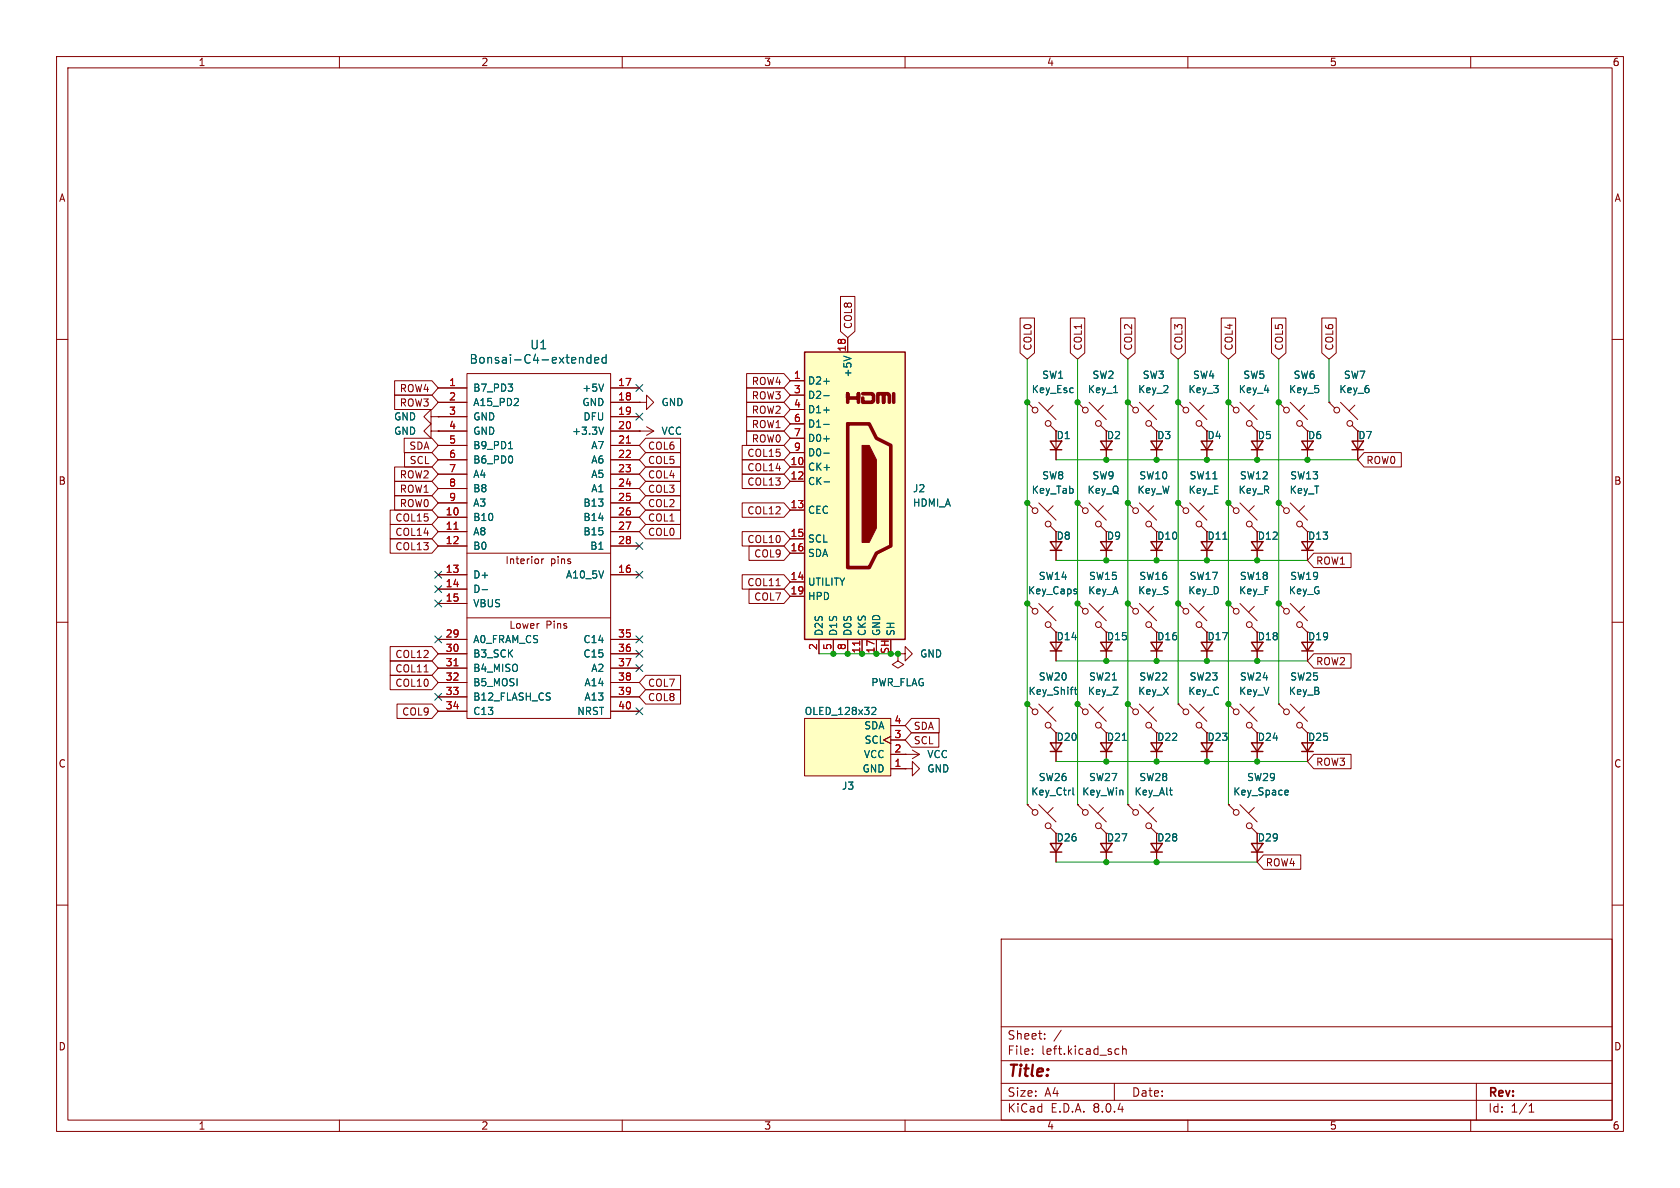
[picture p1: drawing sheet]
<svg xmlns="http://www.w3.org/2000/svg" width="297mm" height="210mm" viewBox="0 0 297 210" stroke-linecap="round" stroke-linejoin="round" font-family="sans-serif">
<g fill="none" stroke="#840000" stroke-width=".18">
<path d="M10 10h277v190h-277zM12 12h273v186h-273zM60 10v2M110 10v2M160 10v2M210 10v2M260 10v2M10 60h2M285 60h2M217.2 71.1l1 1M217.2 71.1h.1M219.2 71.1l3 3.1"/>
<path d="M221.2 75.2l1 1M221.7 71.6l-1 1M222.2 78v3.3M226.1 71.1l1 1M226.1 71.1h.1M228.1 71.1l3 3.1M230.1 75.2l1 1M230.6 71.6l-1 1M222.2 95.8v3.3M226.1 88.9l1 1M226.1 88.9h.1M228.1 88.9l3 3"/>
<path d="M230.1 93l1 1M230.6 89.4l-1 1M231.1 95.8v3.3M10 110h2M158.7 115.6v1.2l1.1 .7-1.1 .6-1-.6 1-.7M158.7 115.6h.1M181.6 106.7l1 1M181.6 106.7h.1M183.6 106.7l3.1 3M185.7 110.7l1 1.1M186.2 107.2l-1 1M190.5 106.7l1 1"/>
<path d="M190.5 106.7h.1M192.5 106.7l3.1 3M194.6 110.7l1 1.1M195.1 107.2l-1 1M195.6 113.5v3.3M199.4 106.7l1 1M199.4 106.7h.1M201.4 106.7l3.1 3M203.5 110.7l1 1.1M204 107.2l-1.1 1M208.3 106.7l1 1M208.3 106.7h.1"/>
<path d="M210.3 106.7l3.1 3M212.3 110.7l1.1 1.1M212.9 107.2l-1.1 1M217.2 106.7l1 1M217.2 106.7h.1M219.2 106.7l3 3M221.2 110.7l1 1.1M221.7 107.2l-1 1M226.1 106.7l1 1M226.1 106.7h.1M228.1 106.7l3 3M230.1 110.7l1 1.1"/>
<path d="M230.6 107.2l-1 1M231.1 113.5v3.3M285 110h2M160 135.9h1.3v-1.3l1.3 1.3-1.3 1.3v-1.3M160 135.9h.1M160 133.4h.1M160 133.4h2.6M161.3 132.6l1.3 .8M162.6 133.4l-1.3 .7M186.7 131.3v3.3M190.5 124.5l1 1M190.5 124.5h.1"/>
<path d="M192.5 124.5l3.1 3M194.6 128.5l1 1M195.1 125l-1 1M195.6 131.3v3.3M199.4 124.5l1 1M199.4 124.5h.1M201.4 124.5l3.1 3M203.5 128.5l1 1M204 125l-1.1 1M204.5 131.3v3.3M208.3 124.5l1 1M208.3 124.5h.1"/>
<path d="M210.3 124.5l3.1 3M212.3 128.5l1.1 1M212.9 125l-1.1 1M213.4 131.3v3.3M217.2 124.5l1 1M217.2 124.5h.1M219.2 124.5l3 3M221.2 128.5l1 1M221.7 125l-1 1M222.2 131.3v3.3M226.1 124.5l1 1M226.1 124.5h.1"/>
<path d="M228.1 124.5l3 3M230.1 128.5l1 1M230.6 125l-1 1M231.1 131.3v3.3M10 160h2M199.4 142.2l1 1.1M199.4 142.2h.1M201.4 142.2l3.1 3.1M203.5 146.3l1 1M204 142.7l-1.1 1.1M204.5 149.1v3.3M217.2 142.2l1 1.1"/>
<path d="M217.2 142.2h.1M219.2 142.2l3 3.1M221.2 146.3l1 1M221.7 142.7l-1 1.1M285 160h2M177 166h108v32h-108zM60 198v2M110 198v2M160 198v2M177 194.5h108M177 191.5h108M177 187.5h108"/>
<path d="M177 181.5h108M182.5 186.3v.1M182.5 185.5v.1M184.7 183.6v.1M184.7 182.8v.1M187.6 182.1l-1.3 2M197 191.5v3M197.2 186.3h.6M197.2 185.5h.6M198.5 185.5l.2-.1 .3 .1 .1 .9M198.5 184.9v1.5M210 198v2"/>
<path d="M260 198v2M261 191.5v6.5M270.3 196.6h.9M270.3 195.5l.4-.4v1.5"/>
<circle cx="218.5" cy="72.5" r=".51"/>
<circle cx="220.9" cy="74.9" r=".51"/>
<circle cx="227.4" cy="72.5" r=".51"/>
<circle cx="229.7" cy="74.9" r=".51"/>
<circle cx="227.4" cy="90.3" r=".51"/>
<circle cx="229.7" cy="92.6" r=".51"/>
<circle cx="183" cy="108.1" r=".51"/>
<circle cx="185.3" cy="110.4" r=".51"/>
<circle cx="191.9" cy="108.1" r=".51"/>
<circle cx="194.2" cy="110.4" r=".51"/>
<circle cx="200.8" cy="108.1" r=".51"/>
<circle cx="203.1" cy="110.4" r=".51"/>
<circle cx="209.7" cy="108.1" r=".51"/>
<circle cx="212" cy="110.4" r=".51"/>
<circle cx="218.5" cy="108.1" r=".51"/>
<circle cx="220.9" cy="110.4" r=".51"/>
<circle cx="227.4" cy="108.1" r=".51"/>
<circle cx="229.7" cy="110.4" r=".51"/>
<circle cx="191.9" cy="125.8" r=".51"/>
<circle cx="194.2" cy="128.2" r=".51"/>
<circle cx="200.8" cy="125.8" r=".51"/>
<circle cx="203.1" cy="128.2" r=".51"/>
<circle cx="209.7" cy="125.8" r=".51"/>
<circle cx="212" cy="128.2" r=".51"/>
<circle cx="218.5" cy="125.8" r=".51"/>
<circle cx="220.9" cy="128.2" r=".51"/>
<circle cx="227.4" cy="125.8" r=".51"/>
<circle cx="229.7" cy="128.2" r=".51"/>
<circle cx="200.8" cy="143.6" r=".51"/>
<circle cx="203.1" cy="146" r=".51"/>
<circle cx="218.5" cy="143.6" r=".51"/>
<circle cx="220.9" cy="146" r=".51"/>
</g>
<g fill="none" stroke="#840000" stroke-width=".25">
<path d="M221.2 78h2.1l-1.1 1.5zM221.2 79.5h2.1M221.2 95.8h2.1l-1.1 1.5zM221.2 97.3h2.1M230.1 95.8h2.1l-1.1 1.5zM230.1 97.3h2.1M194.6 113.5h2l-1 1.6zM194.6 115.1h2M230.1 113.5h2.1l-1.1 1.6zM230.1 115.1h2.1M185.7 131.3h2l-1 1.5zM185.7 132.8h2"/>
<path d="M194.6 131.3h2l-1 1.5zM194.6 132.8h2M203.5 131.3h2l-1 1.5zM203.5 132.8h2M212.3 131.3h2.1l-1 1.5zM212.3 132.8h2.1M221.2 131.3h2.1l-1.1 1.5zM221.2 132.8h2.1M230.1 131.3h2.1l-1.1 1.5zM230.1 132.8h2.1M203.5 149.1h2l-1 1.5zM203.5 150.6h2"/>
</g>
<path d="M190.3 104.6v.3M198.4 130.9h.7M206.7 139.7h.5M227.3 139.7h.4l.1 .3-.6 .1M207.1 140.5h.1M227.7 140.5h-.4" fill="none" stroke="#006464" stroke-width=".18"/>
<path d="M142.2 127h15.3v10.2h-15.3z" fill="#ffffc2"/>
<g fill="none" stroke="#840000" stroke-width=".18">
<path d="M77.5 68.6h5M77.5 71.1h5M77.5 73.7h5M77.5 76.2h5M77.5 78.7h5M82.5 66h25.4v61h-25.4zM107.9 68.6h5.1M107.9 71.1h5.1M107.9 73.7h5.1M107.9 76.2h5.1M107.9 78.7h5.1M181.6 71.1l1 1"/>
<path d="M181.6 71.1h.1M183.6 71.1l3.1 3.1M185.7 75.2l1 1M186.2 71.6l-1 1M186.7 78v3.3M190.5 71.1l1 1M190.5 71.1h.1M192.5 71.1l3.1 3.1M194.6 75.2l1 1M195.1 71.6l-1 1M195.6 78v3.3M199.4 71.1l1 1"/>
<path d="M199.4 71.1h.1M201.4 71.1l3.1 3.1M203.5 75.2l1 1M204 71.6l-1.1 1M204.5 78v3.3M208.3 71.1l1 1M208.3 71.1h.1M210.3 71.1l3.1 3.1M212.3 75.2l1.1 1M212.9 71.6l-1.1 1M77.5 91.4h5M77.5 94h5"/>
<path d="M77.5 96.5h5M77.5 81.3h5M77.5 83.8h5M77.5 86.4h5M77.5 88.9h5M82.5 97.8h25.4M95.8 98.8v.8M96.1 98.8l-.3 .2M107.9 91.4h5.1M107.9 94h5.1M107.9 96.5h5.1M107.9 81.3h5.1"/>
<path d="M107.9 83.8h5.1M107.9 86.4h5.1M107.9 88.9h5.1M77.5 101.6h5M77.5 104.1h5M77.5 106.7h5M77.5 113h5M77.5 115.6h5M77.5 118.1h5M82.5 109.2h25.4M107.9 101.6h5.1M107.9 113h5.1"/>
<path d="M107.9 115.6h5.1M107.9 118.1h5.1M77.5 120.7h5M77.5 123.2h5M77.5 125.7h5M107.9 120.7h5.1M107.9 123.2h5.1M107.9 125.7h5.1M142.2 127h15.3v10.2h-15.3zM157.5 130.2l-1.3 .6 1.3 .6M157.5 135.9h2.5M157.5 133.4h2.5"/>
<path d="M157.5 130.8h2.5M157.5 128.3h2.5"/>
<circle cx="183" cy="72.5" r=".51"/>
<circle cx="185.3" cy="74.9" r=".51"/>
<circle cx="191.9" cy="72.5" r=".51"/>
<circle cx="194.2" cy="74.9" r=".51"/>
<circle cx="200.8" cy="72.5" r=".51"/>
<circle cx="203.1" cy="74.9" r=".51"/>
<circle cx="209.7" cy="72.5" r=".51"/>
<circle cx="212" cy="74.9" r=".51"/>
</g>
<path d="M89.9 79.3h.7M102.9 63.2l.2 .2v.8M104.5 62.7v1.5M104.5 63.3l-.5-.1-.3 .3v.4l.2 .2h.6M105.1 63.7l.7-.2v-.2l-.5-.1-.2 .2 .1 .7h.6M106.7 67.9l-.4 1.3M106.7 75.5l-.4 1.3M107.2 63.3l-.5-.1-.3 .3v.4l.2 .2h.6M107.2 62.7v1.5M196.9 69.4h.7M85.2 104.2h1M154.2 125.1l.4-.1 .2 .4-.7 .9h.7" fill="none" stroke="#006464" stroke-width=".18"/>
<path d="M185.7 78h2l-1 1.5zM185.7 79.5h2M194.6 78h2l-1 1.5zM194.6 79.5h2M203.5 78h2l-1 1.5zM203.5 79.5h2" fill="none" stroke="#840000" stroke-width=".25"/>
<path d="M110.7 78.3h.8M80.3 93.6h.7M80.3 117.7h.7" fill="none" stroke="#a90000" stroke-width=".18"/>
<path d="M142.2 62.2h17.8v50.8h-17.8z" fill="#ffffc2"/>
<path d="M149.9 71.1v-1.5v.8h1.9v-.8v1.5M149.9 74.9h3.8l1.2 2.6 2.6 1.2v17.8l-2.6 1.3-1.2 2.5h-3.8zM152.5 69.6h1.7l.2 .3v1l-.2 .2h-1.7v-.7M155.2 71.1v-1.5h1v1.5v-1.5h.8l.2 .3v1.2M158 69.6v1.5" fill="none" stroke="#840000" stroke-width=".63"/>
<g fill="none" stroke="#840000" stroke-width=".25">
<path d="M142.2 62.2h17.8v50.8h-17.8zM212.3 78h2.1l-1 1.5zM212.3 79.5h2.1M230.1 78h2.1l-1.1 1.5zM230.1 79.5h2.1M239 78h2l-1 1.5zM239 79.5h2M185.7 95.8h2l-1 1.5zM185.7 97.3h2M194.6 95.8h2l-1 1.5zM194.6 97.3h2M203.5 95.8h2l-1 1.5z"/>
<path d="M203.5 97.3h2M212.3 95.8h2.1l-1 1.5zM212.3 97.3h2.1M185.7 113.5h2l-1 1.6zM185.7 115.1h2M203.5 113.5h2l-1 1.6zM203.5 115.1h2M212.3 113.5h2.1l-1 1.6zM212.3 115.1h2.1M221.2 113.5h2.1l-1.1 1.6zM221.2 115.1h2.1M185.7 149.1h2l-1 1.5z"/>
<path d="M185.7 150.6h2M194.6 149.1h2l-1 1.5zM194.6 150.6h2M221.2 149.1h2.1l-1.1 1.5zM221.2 150.6h2.1"/>
</g>
<path d="M152.4 78.7h1.3l1.2 2.6v12l-1.2 2.6h-1.3z" fill="#840000" stroke="#840000" stroke-width=".18"/>
<g fill="none" stroke="#840000" stroke-width=".18">
<path d="M148.6 52.4h2.5v6.2l-1.2 1.1-1.3-1.1zM149.9 59.7v2.5M180.3 56.2h2.6v6.2l-1.3 1.1-1.3-1.1zM189.2 56.2h2.6v6.2l-1.3 1.1-1.3-1.1zM198.1 56.2h2.6v6.2l-1.3 1.1-1.3-1.1zM207 56.2h2.6v6.2l-1.3 1.1-1.3-1.1zM215.9 56.2h2.5v6.2l-1.2 1.1-1.3-1.1zM224.8 56.2h2.5v6.2l-1.2 1.1-1.3-1.1zM233.7 56.2h2.5v6.2l-1.3 1.1-1.2-1.1zM69.8 69.8h6.6l1.1 1.3-1.1 1.3h-6.6zM69.8 67.3h6.6l1.1 1.3-1.1 1.3h-6.6zM71.5 77.5h4.9l1.1 1.2-1.1 1.3h-4.9z"/>
<path d="M76.2 76.2v-1.3l-1.3 1.3 1.3 1.3v-1.3h1.3M76.2 73.7v-1.3l-1.3 1.3 1.3 1.2v-1.2h1.3M77.5 76.2h.1M77.5 73.7h.1M77.5 76.2h5M77.5 68.6h5M77.5 71.1h5M77.5 73.7h5M77.5 78.7h5M107.9 76.2h7.7M107.9 68.6h5.1M107.9 71.1h5.1"/>
<path d="M107.9 73.7h5.1M107.9 78.7h5.1M113 71.1h1.3v-1.2l1.3 1.2-1.3 1.3v-1.3M113 71.1h.1M113 76.2h.1M114.1 77.5h6.2v2.5h-6.2l-1.1-1.3zM114.3 75.4l1.3 .8M115.6 76.2l-1.3 .8M131.2 78.7h7.4l1.1 1.3-1.1 1.3h-7.4zM132 76.2h6.6l1.1 1.3-1.1 1.2h-6.6zM132 73.7h6.6l1.1 1.2-1.1 1.3h-6.6zM132 66h6.6l1.1 1.3-1.1 1.3h-6.6z"/>
<path d="M132 68.6h6.6l1.1 1.3-1.1 1.2h-6.6zM132 71.1h6.6l1.1 1.3-1.1 1.3h-6.6zM139.7 67.3h2.5M139.7 69.9h2.5M139.7 72.4h2.5M139.7 74.9h2.5M139.7 77.5h2.5M181.6 71.1h.1M186.7 79.5v1.8M190.5 71.1h.1M195.6 79.5v1.8M199.4 71.1h.1"/>
<path d="M204.5 79.5v1.8M208.3 71.1h.1M213.4 78v3.3M217.2 71.1h.1M222.2 79.5v1.8M226.1 71.1h.1M231.1 78v3.3M234.9 71.1l1.1 1M234.9 71.1h.1M237 71.1l3 3.1M239 75.2l1 1M239.5 71.6l-1 1"/>
<path d="M240 78v3.3M69 95.2h7.4l1.1 1.3-1.1 1.3h-7.4zM69 92.7h7.4l1.1 1.3-1.1 1.3h-7.4zM69 90.2h7.4l1.1 1.2-1.1 1.3h-7.4zM69.8 85.1h6.6l1.1 1.3-1.1 1.2h-6.6zM69.8 87.6h6.6l1.1 1.3-1.1 1.3h-6.6zM69.8 82.5h6.6l1.1 1.3-1.1 1.3h-6.6zM71.5 80h4.9l1.1 1.3-1.1 1.3h-4.9zM77.5 91.4h5M77.5 94h5M77.5 96.5h5M77.5 81.3h5"/>
<path d="M77.5 83.8h5M77.5 86.4h5M77.5 88.9h5M107.9 91.4h5.1M107.9 94h5.1M107.9 96.5h5.1M107.9 81.3h5.1M107.9 83.8h5.1M107.9 86.4h5.1M107.9 88.9h5.1M114.1 92.7h6.2v2.6h-6.2l-1.1-1.3zM114.1 85.1h6.2v2.5h-6.2l-1.1-1.2z"/>
<path d="M114.1 80h6.2v2.6h-6.2l-1.1-1.3zM114.1 82.5h6.2v2.6h-6.2l-1.1-1.3zM114.1 87.6h6.2v2.6h-6.2l-1.1-1.3zM114.1 90.2h6.2v2.5h-6.2l-1.1-1.3zM131.2 88.9h7.4l1.1 1.3-1.1 1.2h-7.4zM131.2 94h7.4l1.1 1.3-1.1 1.2h-7.4zM131.2 81.3h7.4l1.1 1.3-1.1 1.2h-7.4zM131.2 83.8h7.4l1.1 1.3-1.1 1.3h-7.4zM132.4 96.5h6.2l1.1 1.3-1.1 1.3h-6.2zM139.7 82.6h2.5M139.7 85.1h2.5M139.7 90.2h2.5"/>
<path d="M139.7 95.3h2.5M139.7 97.8h2.5M139.7 80h2.5M181.6 88.9l1 1M181.6 88.9h.1M183.6 88.9l3.1 3M185.7 93l1 1M186.2 89.4l-1 1M186.7 95.8v3.3M190.5 88.9l1 1M190.5 88.9h.1M192.5 88.9l3.1 3"/>
<path d="M194.6 93l1 1M195.1 89.4l-1 1M195.6 95.8v3.3M199.4 88.9l1 1M199.4 88.9h.1M201.4 88.9l3.1 3M203.5 93l1 1M204 89.4l-1.1 1M204.5 95.8v3.3M208.3 88.9l1 1M208.3 88.9h.1M210.3 88.9l3.1 3"/>
<path d="M212.3 93l1.1 1M212.9 89.4l-1.1 1M213.4 95.8v3.3M217.2 88.9l1 1M217.2 88.9h.1M219.2 88.9l3 3M221.2 93l1 1M221.7 89.4l-1 1M222.2 97.3v1.8M226.1 88.9h.1M231.1 97.3v1.8M232.3 97.8h6.5v2.5h-6.5l-1.2-1.2z"/>
<path d="M241.1 80h6.6v2.6h-6.6l-1.1-1.3zM69 114.3h7.4l1.1 1.3-1.1 1.2h-7.4zM69 116.8h7.4l1.1 1.3-1.1 1.3h-7.4zM69 119.4h7.4l1.1 1.3-1.1 1.2h-7.4zM75 118.8h.7M77.5 101.6h5M77.5 104.1h5M77.5 106.7h5M77.5 113h5M77.5 115.6h5M77.5 118.1h5M107.9 101.6h5.1"/>
<path d="M107.9 113h5.1M107.9 115.6h5.1M107.9 118.1h5.1M114.1 119.4h6.2v2.5h-6.2l-1.1-1.2zM131.2 101.6h7.4l1.1 1.3-1.1 1.2h-7.4zM132.4 104.1h6.2l1.1 1.3-1.1 1.3h-6.2zM137.2 103.5h.7M139.7 102.9h2.5M139.7 105.4h2.5M144.8 113v2.6M147.3 113v2.6M149.9 113v2.6"/>
<path d="M152.4 113v2.6M154.9 113v2.6M158.7 115.6h1.3v-1.3l1.3 1.3-1.3 1.2v-1.2M158.7 115.6h.1M181.6 106.7h.1M186.7 113.5v3.3M190.5 106.7h.1M195.6 115.1v1.7M199.4 106.7h.1M204.5 113.5v3.3M208.3 106.7h.1M213.4 113.5v3.3"/>
<path d="M217.2 106.7h.1M222.2 113.5v3.3M226.1 106.7h.1M231.1 115.1v1.7M232.3 115.6h6.5v2.5h-6.5l-1.2-1.3zM70.2 124.5h6.2l1.1 1.2-1.1 1.3h-6.2zM77.5 120.7h5M77.5 123.2h5M77.5 125.7h5M107.9 120.7h5.1M107.9 123.2h5.1M107.9 125.7h5.1"/>
<path d="M114.1 121.9h6.2v2.6h-6.2l-1.1-1.3zM157.5 130.2l-1.3 .6 1.3 .6M157.5 135.9h2.5M157.5 133.4h2.5M157.5 130.8h2.5M157.5 128.3h2.5M160 135.9h.1M160 133.4h.1M161.1 129.5h4.9v2.6h-4.9l-1.1-1.3zM161.1 127h4.9v2.5h-4.9l-1.1-1.2zM181.6 124.5l1 1M181.6 124.5h.1"/>
<path d="M183.6 124.5l3.1 3M185.7 128.5l1 1M186.2 125l-1 1M186.7 132.8v1.8M190.5 124.5h.1M195.6 132.8v1.8M199.4 124.5h.1M204.5 132.8v1.8M208.3 124.5h.1M213.4 132.8v1.8M217.2 124.5h.1M222.2 132.8v1.8"/>
<path d="M226.1 124.5h.1M231.1 132.8v1.8M232.3 133.3h6.5v2.6h-6.5l-1.2-1.3zM181.6 142.2l1 1.1M181.6 142.2h.1M183.6 142.2l3.1 3.1M185.7 146.3l1 1M186.2 142.7l-1 1.1M186.7 149.1v3.3M190.5 142.2l1 1.1M190.5 142.2h.1M192.5 142.2l3.1 3.1"/>
<path d="M194.6 146.3l1 1M195.1 142.7l-1 1.1M195.6 149.1v3.3M199.4 142.2h.1M204.5 150.6v1.8M217.2 142.2h.1M222.2 149.1v3.3M223.4 151.1h6.6v2.6h-6.6l-1.2-1.3z"/>
<circle cx="236.3" cy="72.5" r=".51"/>
<circle cx="238.6" cy="74.9" r=".51"/>
<circle cx="183" cy="90.3" r=".51"/>
<circle cx="185.3" cy="92.6" r=".51"/>
<circle cx="191.9" cy="90.3" r=".51"/>
<circle cx="194.2" cy="92.6" r=".51"/>
<circle cx="200.8" cy="90.3" r=".51"/>
<circle cx="203.1" cy="92.6" r=".51"/>
<circle cx="209.7" cy="90.3" r=".51"/>
<circle cx="212" cy="92.6" r=".51"/>
<circle cx="218.5" cy="90.3" r=".51"/>
<circle cx="220.9" cy="92.6" r=".51"/>
<circle cx="183" cy="125.8" r=".51"/>
<circle cx="185.3" cy="128.2" r=".51"/>
<circle cx="183" cy="143.6" r=".51"/>
<circle cx="185.3" cy="146" r=".51"/>
<circle cx="191.9" cy="143.6" r=".51"/>
<circle cx="194.2" cy="146" r=".51"/>
</g>
<g fill="none" stroke="#006464" stroke-width=".18">
<path d="M89.9 79.3h.7M102.9 63.2l.2 .2v.8M104.5 62.7v1.5M104.5 63.3l-.5-.1-.3 .3v.4l.2 .2h.6M105.1 63.7l.7-.2v-.2l-.5-.1-.2 .2 .1 .7h.6M106.7 67.9l-.4 1.3M106.7 75.5l-.4 1.3M107.2 63.3l-.5-.1-.3 .3v.4l.2 .2h.6M107.2 62.7v1.5M145.6 67.4h1M145.6 69.9h1M145.6 72.5h1"/>
<path d="M145.6 75h1M145.6 77.6h1M149.2 63l1.2 .4M196.9 69.4h.7M145.6 80.1h1M145.7 85.2h1M216.2 95.3h.7M85.2 104.2h1M190.3 104.6v.3M154.2 125.1l.4-.1 .2 .4-.7 .9h.7M189.7 139.3v1.1l.2 .1M189.9 121.9h.5"/>
<path d="M190.1 121.5v1.1l.3 .2M198.4 130.9h.7M206.7 139.7h.5M227.3 139.7h.4l.1 .3-.6 .1M207.1 140.5h.1M227.7 140.5h-.4"/>
</g>
<path d="M110.7 78.3h.8M80.3 93.6h.7M80.3 117.7h.7M152 113.3v.8" fill="none" stroke="#a90000" stroke-width=".18"/>
<g fill="none" stroke="#009600" stroke-width=".18">
<path d="M181.6 63.5v78.7M190.5 63.5v78.7M199.4 63.5v78.7M208.3 63.5v61M217.2 63.5v78.7M226.1 63.5v61M234.9 63.5v7.6M186.7 81.3h53.3M186.7 99.1h44.4M144.8 115.6h13.9M186.7 116.8h44.4M186.7 134.6h44.4"/>
<path d="M186.7 152.4h35.5"/>
</g>
<g fill="none" stroke="#000084" stroke-width=".18">
<path d="M112.4 68l1.2 1.2M112.4 73.1l1.2 1.2M113.6 68l-1.2 1.2M113.6 73.1l-1.2 1.2M112.4 95.9l1.2 1.2M113.6 95.9l-1.2 1.2M76.9 106.1l1.2 1.2M76.9 112.4l1.2 1.2M76.9 101l1.2 1.2M76.9 103.5l1.2 1.2M78.1 103.5l-1.2 1.2M78.1 106.1l-1.2 1.2"/>
<path d="M78.1 112.4l-1.2 1.2M78.1 101l-1.2 1.2M112.4 101l1.2 1.2M112.4 117.5l1.2 1.2M112.4 112.4l1.2 1.2M112.4 115l1.2 1.2M113.6 101l-1.2 1.2M113.6 117.5l-1.2 1.2M113.6 112.4l-1.2 1.2M113.6 115l-1.2 1.2M76.9 122.6l1.2 1.2M78.1 122.6l-1.2 1.2"/>
<path d="M112.4 125.1l1.2 1.2M113.6 125.1l-1.2 1.2"/>
</g>
<g fill="#009600" stroke="#009600" stroke-width=".18">
<circle cx="213.4" cy="99.1" r=".46"/>
<circle cx="208.3" cy="106.7" r=".46"/>
<circle cx="217.2" cy="106.7" r=".46"/>
<circle cx="226.1" cy="106.7" r=".46"/>
<circle cx="222.2" cy="99.1" r=".46"/>
<circle cx="195.6" cy="99.1" r=".46"/>
<circle cx="204.5" cy="99.1" r=".46"/>
<circle cx="199.4" cy="106.7" r=".46"/>
<circle cx="147.3" cy="115.6" r=".46"/>
<circle cx="149.9" cy="115.6" r=".46"/>
<circle cx="152.4" cy="115.6" r=".46"/>
<circle cx="154.9" cy="115.6" r=".46"/>
<circle cx="157.5" cy="115.6" r=".46"/>
<circle cx="158.7" cy="115.6" r=".46"/>
<circle cx="181.6" cy="124.5" r=".46"/>
<circle cx="181.6" cy="106.7" r=".46"/>
<circle cx="204.5" cy="134.6" r=".46"/>
<circle cx="195.6" cy="134.6" r=".46"/>
<circle cx="195.6" cy="116.8" r=".46"/>
<circle cx="199.4" cy="124.5" r=".46"/>
<circle cx="204.5" cy="116.8" r=".46"/>
<circle cx="190.5" cy="124.5" r=".46"/>
<circle cx="190.5" cy="106.7" r=".46"/>
<circle cx="226.1" cy="88.9" r=".46"/>
<circle cx="217.2" cy="71.1" r=".46"/>
<circle cx="208.3" cy="71.1" r=".46"/>
<circle cx="231.1" cy="81.3" r=".46"/>
<circle cx="226.1" cy="71.1" r=".46"/>
<circle cx="222.2" cy="81.3" r=".46"/>
<circle cx="213.4" cy="81.3" r=".46"/>
<circle cx="213.4" cy="116.8" r=".46"/>
<circle cx="222.2" cy="116.8" r=".46"/>
<circle cx="217.2" cy="124.5" r=".46"/>
<circle cx="222.2" cy="134.6" r=".46"/>
<circle cx="213.4" cy="134.6" r=".46"/>
<circle cx="204.5" cy="152.4" r=".46"/>
<circle cx="195.6" cy="152.4" r=".46"/>
<circle cx="217.2" cy="88.9" r=".46"/>
<circle cx="208.3" cy="88.9" r=".46"/>
<circle cx="199.4" cy="71.1" r=".46"/>
<circle cx="181.6" cy="71.1" r=".46"/>
<circle cx="195.6" cy="81.3" r=".46"/>
<circle cx="204.5" cy="81.3" r=".46"/>
<circle cx="199.4" cy="88.9" r=".46"/>
<circle cx="190.5" cy="88.9" r=".46"/>
<circle cx="181.6" cy="88.9" r=".46"/>
<circle cx="190.5" cy="71.1" r=".46"/>
</g>
<text font-size="2.8" fill="#840000" x="178" y="190.9">Title:</text>
<g font-size="2.1" fill="#006464">
<text x="82.9" y="64.5">Bonsai-C4-extended</text>
<text x="93.6" y="62">U1</text>
</g>
<g font-size="2.1" fill="#840000">
<text x="178" y="184">Sheet:</text>
<text x="178" y="186.7">File:</text>
<text x="184.1" y="186.7">left.kicad_sch</text>
<text x="178" y="196.9">KiCad</text>
<text x="178" y="194.1">Size:</text>
<text x="184.7" y="194.1">A4</text>
<text x="185.7" y="196.9">E.D.A.</text>
<text x="193.3" y="196.9">8.0.4</text>
<text x="200" y="194.1">Date:</text>
<text x="263" y="194.3">Rev:</text>
<text x="263" y="196.9">Id:</text>
<text x="267.1" y="196.9">1/1</text>
</g>
<g font-size="1.8" fill="#840000">
<text x="35" y="11.9">1</text>
<text x="85" y="11.9">2</text>
<text x="135" y="11.9">3</text>
<text x="185" y="11.9">4</text>
<text x="235" y="11.9">5</text>
<text x="285" y="11.9">6</text>
<text x="10.3" y="35.9">A</text>
<text x="285.3" y="35.9">A</text>
<text x="150.8" y="58.3" transform="rotate(-90 150.8 58.3)">COL8</text>
<text x="182.6" y="62.1" transform="rotate(-90 182.6 62.1)">COL0</text>
<text x="191.5" y="62.1" transform="rotate(-90 191.5 62.1)">COL1</text>
<text x="200.3" y="62.1" transform="rotate(-90 200.3 62.1)">COL2</text>
<text x="209.2" y="62.1" transform="rotate(-90 209.2 62.1)">COL3</text>
<text x="218.1" y="62.1" transform="rotate(-90 218.1 62.1)">COL4</text>
<text x="227" y="62.1" transform="rotate(-90 227 62.1)">COL5</text>
<text x="235.9" y="62.1" transform="rotate(-90 235.9 62.1)">COL6</text>
<text x="70.6" y="69.5">ROW4</text>
<text x="132.8" y="68.3">ROW4</text>
<text x="132.8" y="70.8">ROW3</text>
<text x="70.6" y="72.1">ROW3</text>
<text x="132.8" y="75.9">ROW1</text>
<text x="132.8" y="73.3">ROW2</text>
<text x="186.7" y="77.8">D1</text>
<text x="195.6" y="77.8">D2</text>
<text x="204.5" y="77.8">D3</text>
<text x="213.4" y="77.8">D4</text>
<text x="222.3" y="77.8">D5</text>
<text x="231.1" y="77.8">D6</text>
<text x="240" y="77.8">D7</text>
<text x="72.3" y="79.7">SDA</text>
<text x="72.3" y="82.2">SCL</text>
<text x="114.5" y="82.2">COL5</text>
<text x="114.5" y="79.7">COL6</text>
<text x="132" y="83.5">COL14</text>
<text x="132" y="81">COL15</text>
<text x="132.8" y="78.4">ROW0</text>
<text x="241.5" y="82.2">ROW0</text>
<text x="10.3" y="85.9">B</text>
<text x="70.6" y="87.3">ROW1</text>
<text x="70.6" y="89.9">ROW0</text>
<text x="70.6" y="84.8">ROW2</text>
<text x="114.5" y="87.3">COL3</text>
<text x="114.5" y="84.8">COL4</text>
<text x="114.5" y="89.9">COL2</text>
<text x="132" y="86">COL13</text>
<text x="285.3" y="85.9">B</text>
<text x="69.8" y="94.9">COL14</text>
<text x="69.8" y="92.4">COL15</text>
<text x="114.5" y="94.9">COL0</text>
<text x="114.5" y="92.4">COL1</text>
<text x="132" y="91.1">COL12</text>
<text x="186.7" y="95.6">D8</text>
<text x="195.6" y="95.6">D9</text>
<text x="204.5" y="95.6">D10</text>
<text x="213.4" y="95.6">D11</text>
<text x="222.3" y="95.6">D12</text>
<text x="231.1" y="95.6">D13</text>
<text x="69.8" y="97.5">COL13</text>
<text x="89.2" y="99.9">Interior</text>
<text x="97.3" y="99.9">pins</text>
<text x="132" y="96.2">COL10</text>
<text x="133.2" y="98.7">COL9</text>
<text x="232.6" y="100">ROW1</text>
<text x="132" y="103.8">COL11</text>
<text x="133.2" y="106.4">COL7</text>
<text x="89.9" y="111.4">Lower</text>
<text x="96.5" y="111.4">Pins</text>
<text x="186.7" y="113.4">D14</text>
<text x="195.6" y="113.4">D15</text>
<text x="204.5" y="113.4">D16</text>
<text x="213.4" y="113.4">D17</text>
<text x="222.3" y="113.4">D18</text>
<text x="231.1" y="113.4">D19</text>
<text x="69.8" y="116.5">COL12</text>
<text x="69.8" y="119.1">COL11</text>
<text x="232.6" y="117.8">ROW2</text>
<text x="69.8" y="121.6">COL10</text>
<text x="114.5" y="124.1">COL8</text>
<text x="114.5" y="121.6">COL7</text>
<text x="71" y="126.7">COL9</text>
<text x="161.4" y="131.8">SCL</text>
<text x="161.4" y="129.2">SDA</text>
<text x="186.7" y="131.2">D20</text>
<text x="195.6" y="131.2">D21</text>
<text x="204.5" y="131.2">D22</text>
<text x="213.4" y="131.2">D23</text>
<text x="222.3" y="131.2">D24</text>
<text x="231.1" y="131.2">D25</text>
<text x="10.3" y="135.9">C</text>
<text x="232.6" y="135.6">ROW3</text>
<text x="285.3" y="135.9">C</text>
<text x="186.7" y="148.9">D26</text>
<text x="195.6" y="148.9">D27</text>
<text x="204.5" y="148.9">D28</text>
<text x="222.3" y="148.9">D29</text>
<text x="223.7" y="153.4">ROW4</text>
<text x="10.3" y="185.9">D</text>
<text x="285.3" y="185.9">D</text>
<text x="35" y="199.9">1</text>
<text x="85" y="199.9">2</text>
<text x="135" y="199.9">3</text>
<text x="185" y="199.9">4</text>
<text x="235" y="199.9">5</text>
<text x="285" y="199.9">6</text>
</g>
<g font-size="1.8" fill="#a90000">
<text x="149.6" y="62.3" transform="rotate(-90 149.6 62.3)">18</text>
<text x="79.3" y="68.3">1</text>
<text x="79.3" y="70.9">2</text>
<text x="109.2" y="68.3">17</text>
<text x="109.2" y="70.9">18</text>
<text x="140.3" y="67.1">1</text>
<text x="140.3" y="69.6">3</text>
<text x="79.3" y="73.4">3</text>
<text x="79.3" y="75.9">4</text>
<text x="109.2" y="73.4">19</text>
<text x="109.2" y="75.9">20</text>
<text x="140.3" y="72.1">4</text>
<text x="140.3" y="74.7">6</text>
<text x="140.3" y="77.2">7</text>
<text x="79.3" y="78.5">5</text>
<text x="79.3" y="81">6</text>
<text x="79.3" y="83.6">7</text>
<text x="109.2" y="78.5">21</text>
<text x="109.2" y="81">22</text>
<text x="109.2" y="83.6">23</text>
<text x="139.7" y="82.3">10</text>
<text x="140.3" y="79.8">9</text>
<text x="79.3" y="86.1">8</text>
<text x="79.3" y="88.6">9</text>
<text x="109.2" y="86.1">24</text>
<text x="109.2" y="88.6">25</text>
<text x="139.7" y="84.8">12</text>
<text x="139.7" y="89.9">13</text>
<text x="78.7" y="91.2">10</text>
<text x="78.7" y="93.7">11</text>
<text x="109.2" y="91.2">26</text>
<text x="109.2" y="93.7">27</text>
<text x="139.7" y="95">15</text>
<text x="78.7" y="96.3">12</text>
<text x="78.7" y="101.3">13</text>
<text x="109.2" y="101.3">16</text>
<text x="109.2" y="96.3">28</text>
<text x="139.7" y="97.5">16</text>
<text x="78.7" y="103.9">14</text>
<text x="78.7" y="106.4">15</text>
<text x="139.7" y="102.6">14</text>
<text x="139.7" y="105.2">19</text>
<text x="78.7" y="112.8">29</text>
<text x="109.2" y="112.8">35</text>
<text x="78.7" y="115.3">30</text>
<text x="78.7" y="117.9">31</text>
<text x="109.2" y="115.3">36</text>
<text x="109.2" y="117.9">37</text>
<text x="144.5" y="115" transform="rotate(-90 144.5 115)">2</text>
<text x="147.1" y="115" transform="rotate(-90 147.1 115)">5</text>
<text x="149.6" y="115" transform="rotate(-90 149.6 115)">8</text>
<text x="152.1" y="115.6" transform="rotate(-90 152.1 115.6)">11</text>
<text x="154.7" y="115.6" transform="rotate(-90 154.7 115.6)">17</text>
<text x="157.2" y="115.7" transform="rotate(-90 157.2 115.7)">SH</text>
<text x="78.7" y="120.4">32</text>
<text x="78.7" y="122.9">33</text>
<text x="78.7" y="125.5">34</text>
<text x="109.2" y="120.4">38</text>
<text x="109.2" y="122.9">39</text>
<text x="109.2" y="125.5">40</text>
<text x="158" y="130.6">3</text>
<text x="158" y="128">4</text>
<text x="158" y="135.6">1</text>
<text x="158" y="133.1">2</text>
</g>
<g font-size="1.8" fill="#006464">
<text x="83.6" y="69.4">B7_PD3</text>
<text x="83.6" y="72">A15_PD2</text>
<text x="102.9" y="69.4">+5V</text>
<text x="102.9" y="72">GND</text>
<text x="116.8" y="72">GND</text>
<text x="142.7" y="68.2">D2+</text>
<text x="142.7" y="70.7">D2-</text>
<text x="150.7" y="66.8" transform="rotate(-90 150.7 66.8)">+5V</text>
<text x="182.3" y="69.7">Key_Esc</text>
<text x="184.1" y="67.2">SW1</text>
<text x="192.2" y="69.7">Key_1</text>
<text x="193" y="67.2">SW2</text>
<text x="201.1" y="69.7">Key_2</text>
<text x="201.9" y="67.2">SW3</text>
<text x="210" y="69.7">Key_3</text>
<text x="210.8" y="67.2">SW4</text>
<text x="218.9" y="69.7">Key_4</text>
<text x="219.7" y="67.2">SW5</text>
<text x="227.8" y="69.7">Key_5</text>
<text x="228.6" y="67.2">SW6</text>
<text x="236.7" y="69.7">Key_6</text>
<text x="237.5" y="67.2">SW7</text>
<text x="69.6" y="77.1">GND</text>
<text x="69.6" y="74.5">GND</text>
<text x="83.6" y="74.5">GND</text>
<text x="83.6" y="77.1">GND</text>
<text x="101" y="77.1">+3.3V</text>
<text x="103" y="74.5">DFU</text>
<text x="116.8" y="77.1">VCC</text>
<text x="142.7" y="73.3">D1+</text>
<text x="142.7" y="75.8">D1-</text>
<text x="83.6" y="79.6">B9_PD1</text>
<text x="83.6" y="82.1">B6_PD0</text>
<text x="104.4" y="79.6">A7</text>
<text x="104.4" y="82.1">A6</text>
<text x="142.7" y="83.4">CK+</text>
<text x="142.7" y="78.3">D0+</text>
<text x="142.7" y="80.9">D0-</text>
<text x="83.6" y="84.7">A4</text>
<text x="83.6" y="87.2">B8</text>
<text x="83.6" y="89.8">A3</text>
<text x="103" y="89.8">B13</text>
<text x="104.4" y="84.7">A5</text>
<text x="104.4" y="87.2">A1</text>
<text x="142.7" y="86">CK-</text>
<text x="161.3" y="87.2">J2</text>
<text x="161.3" y="89.8">HDMI_A</text>
<text x="182.3" y="87.5">Key_Tab</text>
<text x="184.1" y="84.9">SW8</text>
<text x="192.2" y="87.5">Key_Q</text>
<text x="193" y="84.9">SW9</text>
<text x="201" y="87.5">Key_W</text>
<text x="201.3" y="84.9">SW10</text>
<text x="210" y="87.5">Key_E</text>
<text x="210.2" y="84.9">SW11</text>
<text x="218.9" y="87.5">Key_R</text>
<text x="219.1" y="84.9">SW12</text>
<text x="227.9" y="87.5">Key_T</text>
<text x="228" y="84.9">SW13</text>
<text x="83.6" y="92.3">B10</text>
<text x="83.6" y="94.8">A8</text>
<text x="103" y="92.3">B14</text>
<text x="103" y="94.8">B15</text>
<text x="142.7" y="91">CEC</text>
<text x="83.6" y="97.4">B0</text>
<text x="104.3" y="97.4">B1</text>
<text x="142.7" y="96.1">SCL</text>
<text x="142.7" y="98.7">SDA</text>
<text x="83.6" y="102.5">D+</text>
<text x="83.6" y="105">D-</text>
<text x="83.6" y="107.5">VBUS</text>
<text x="100" y="102.5">A10_5V</text>
<text x="142.7" y="103.7">UTILITY</text>
<text x="142.7" y="106.3">HPD</text>
<text x="181.6" y="105.3">Key_Caps</text>
<text x="183.5" y="102.7">SW14</text>
<text x="192.3" y="105.3">Key_A</text>
<text x="192.4" y="102.7">SW15</text>
<text x="201.1" y="105.3">Key_S</text>
<text x="201.3" y="102.7">SW16</text>
<text x="210" y="105.3">Key_D</text>
<text x="210.2" y="102.7">SW17</text>
<text x="218.9" y="105.3">Key_F</text>
<text x="219.1" y="102.7">SW18</text>
<text x="227.7" y="105.3">Key_G</text>
<text x="228" y="102.7">SW19</text>
<text x="83.6" y="113.9">A0_FRAM_CS</text>
<text x="103" y="113.9">C14</text>
<text x="145.6" y="112.5" transform="rotate(-90 145.6 112.5)">D2S</text>
<text x="148.2" y="112.5" transform="rotate(-90 148.2 112.5)">D1S</text>
<text x="150.7" y="112.5" transform="rotate(-90 150.7 112.5)">D0S</text>
<text x="153.3" y="112.5" transform="rotate(-90 153.3 112.5)">CKS</text>
<text x="155.8" y="112.5" transform="rotate(-90 155.8 112.5)">GND</text>
<text x="158.3" y="112.5" transform="rotate(-90 158.3 112.5)">SH</text>
<text x="83.6" y="116.4">B3_SCK</text>
<text x="83.6" y="119">B4_MISO</text>
<text x="103" y="116.4">C15</text>
<text x="104.4" y="119">A2</text>
<text x="162.6" y="116.4">GND</text>
<text x="83.6" y="121.5">B5_MOSI</text>
<text x="83.6" y="124.1">B12_FLASH_CS</text>
<text x="103.2" y="121.5">A14</text>
<text x="103.2" y="124.1">A13</text>
<text x="153.9" y="121.5">PWR_FLAG</text>
<text x="181.7" y="123">Key_Shift</text>
<text x="183.5" y="120.5">SW20</text>
<text x="192.2" y="123">Key_Z</text>
<text x="192.4" y="120.5">SW21</text>
<text x="201.1" y="123">Key_X</text>
<text x="201.3" y="120.5">SW22</text>
<text x="210" y="123">Key_C</text>
<text x="210.2" y="120.5">SW23</text>
<text x="218.9" y="123">Key_V</text>
<text x="219.1" y="120.5">SW24</text>
<text x="227.7" y="123">Key_B</text>
<text x="228" y="120.5">SW25</text>
<text x="83.6" y="126.6">C13</text>
<text x="102" y="126.6">NRST</text>
<text x="142.2" y="126.6">OLED_128x32</text>
<text x="152.7" y="129.1">SDA</text>
<text x="152.8" y="131.7">SCL</text>
<text x="152.4" y="136.8">GND</text>
<text x="152.6" y="134.2">VCC</text>
<text x="163.8" y="136.8">GND</text>
<text x="163.8" y="134.2">VCC</text>
<text x="148.7" y="139.8">J3</text>
<text x="182.2" y="140.8">Key_Ctrl</text>
<text x="183.5" y="138.3">SW26</text>
<text x="191.2" y="140.8">Key_Win</text>
<text x="192.4" y="138.3">SW27</text>
<text x="200.5" y="140.8">Key_Alt</text>
<text x="201.3" y="138.3">SW28</text>
<text x="217.9" y="140.8">Key_Space</text>
<text x="220.4" y="138.3">SW29</text>
</g>
</svg>
